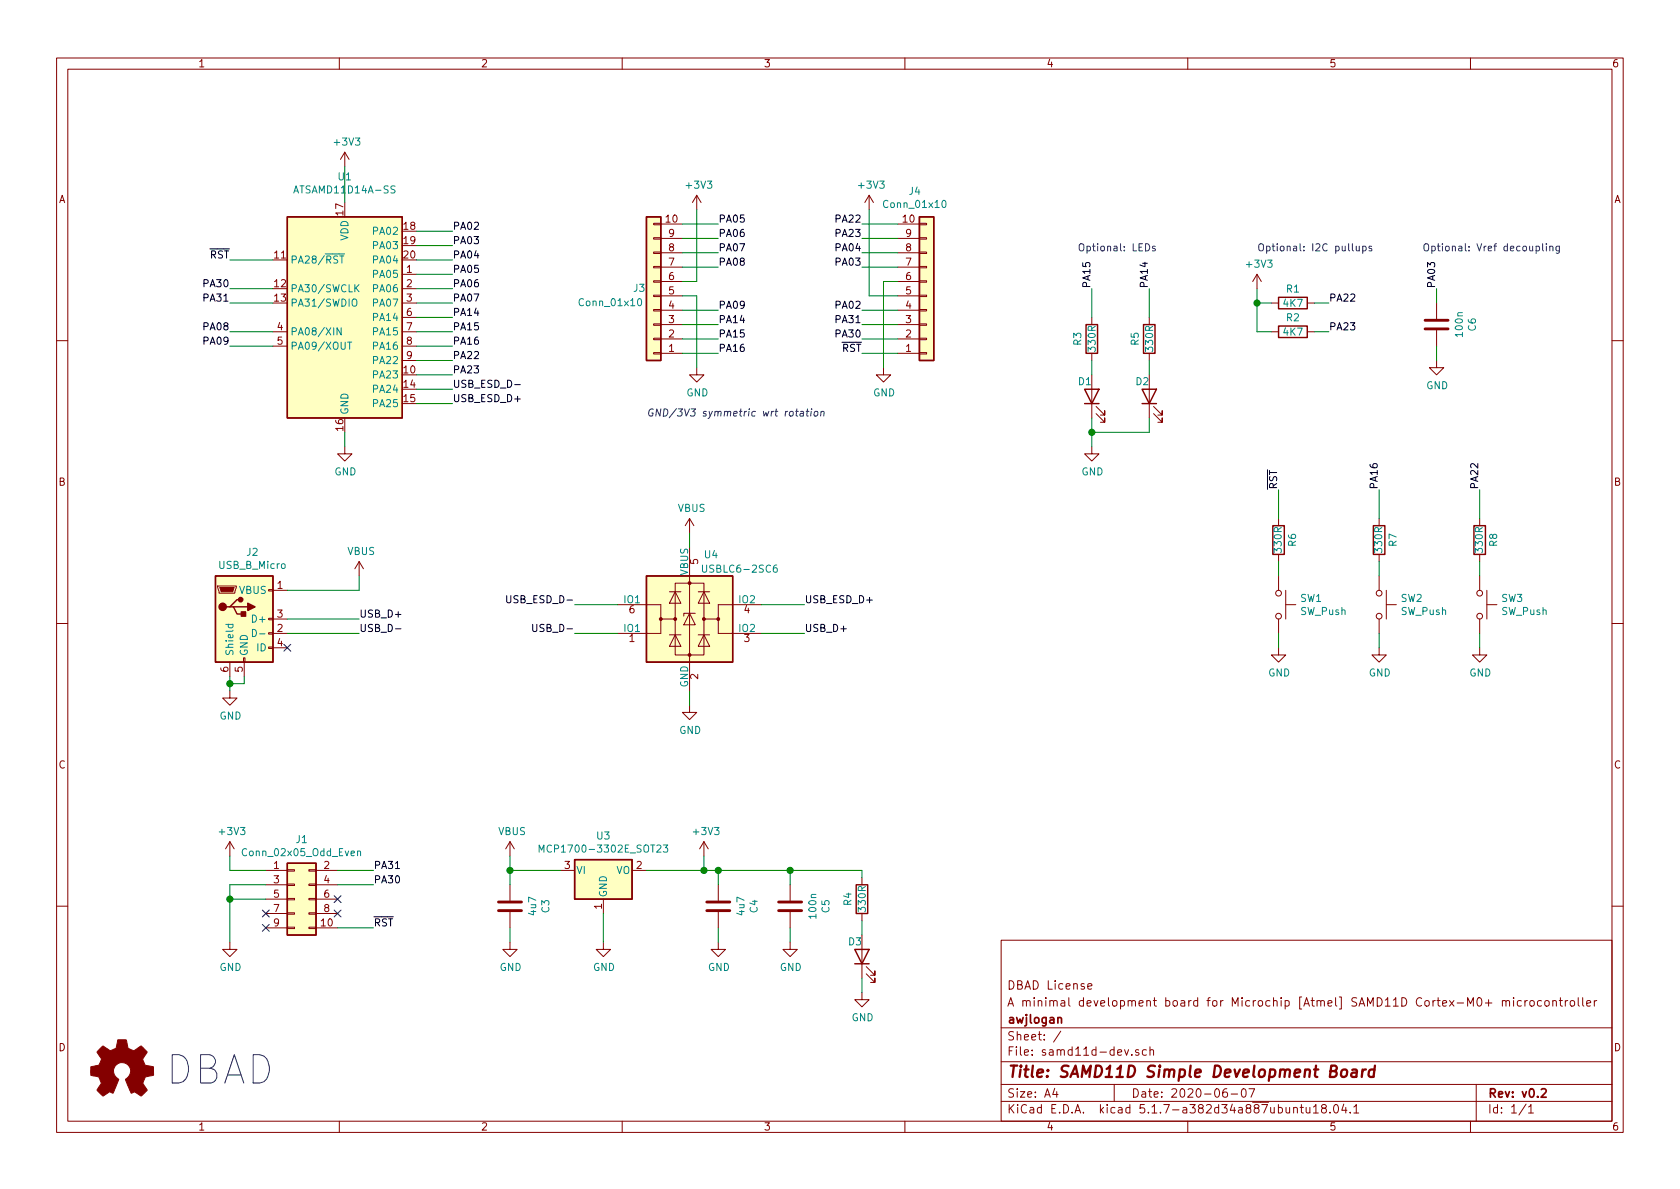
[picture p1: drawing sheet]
<svg xmlns="http://www.w3.org/2000/svg" width="297mm" height="210mm" viewBox="0 0 297 210" stroke-linecap="round" stroke-linejoin="round" font-family="sans-serif">
<g fill="none" stroke="#840000" stroke-width=".18">
<path d="M10 10.3h277v189.9h-277zM12 12.2h273v186.1h-273zM60 10.3v1.9M110 10.3v1.9M160 10.3v1.9M210 10.3v1.9M260 10.3v1.9M61 26.9l-.8 1.3M61 26.9v2.6M61 26.9l.7 1.3M115.6 39.5h1.2v.2h-1.2zM116.8 39.6h3.8"/>
<path d="M123.2 34.5l-.8 1.3M123.2 34.5v2.6M123.2 34.5l.8 1.3M153.7 34.5l-.8 1.3M153.7 34.5v2.6M153.7 34.5l.7 1.3M158.7 39.6h3.9M162.6 39.5h1.2v.2h-1.2zM48.3 58.7h2.5M71.1 48.5h2.6M71.1 51h2.6M71.1 53.6h2.6"/>
<path d="M71.1 58.7h2.6M71.1 56.1h2.6M115.6 47.1h1.2v.3h-1.2zM115.6 44.6h1.2v.2h-1.2zM115.6 42h1.2v.3h-1.2zM115.6 49.7h1.2v.2h-1.2zM115.6 54.7h1.2v.3h-1.2zM115.6 57.3h1.2v.2h-1.2zM115.6 59.8h1.2v.3h-1.2zM115.6 52.2h1.2v.2h-1.2zM116.8 59.9h3.8M116.8 57.4h3.8"/>
<path d="M116.8 54.9h3.8M116.8 52.3h3.8M116.8 49.8h3.8M116.8 47.2h3.8M116.8 44.7h3.8M116.8 42.2h3.8M158.7 59.9h3.9M158.7 57.4h3.9M158.7 54.9h3.9M158.7 52.3h3.9M158.7 49.8h3.9M158.7 47.2h3.9"/>
<path d="M158.7 44.7h3.9M158.7 42.2h3.9M162.6 47.1h1.2v.3h-1.2zM162.6 44.6h1.2v.2h-1.2zM162.6 42h1.2v.3h-1.2zM162.6 49.7h1.2v.2h-1.2zM162.6 54.7h1.2v.3h-1.2zM162.6 57.3h1.2v.2h-1.2zM162.6 59.8h1.2v.3h-1.2zM162.6 52.2h1.2v.2h-1.2zM193 56.1v1.3M203.2 56.1v1.3"/>
<path d="M222.2 48.5l-.7 1.3M222.2 48.5v2.5M222.2 48.5l.8 1.3M224.8 53.6h1.3M224.8 58.7h1.3M231.1 53.6h1.3M231.1 58.7h1.3M254 53.6v2.8M254 58.4v2.8M10 60.2h2M48.3 61.2h2.5M61 79v1.3h1.2l-1.2 1.2-1.3-1.2h1.3"/>
<path d="M71.1 61.2h2.6M71.1 63.7h2.6M115.6 62.4h1.2v.2h-1.2zM116.8 62.5h3.8M123.2 65v1.3h1.3l-1.3 1.3-1.3-1.3h1.3M156.2 65v1.3h1.3l-1.3 1.3-1.3-1.3h1.3M158.7 62.5h3.9M162.6 62.4h1.2v.2h-1.2zM193 79v1.3h1.3l-1.3 1.2-1.2-1.2h1.2M193 62.5v1.2M193 66.3v7.6M193.8 73.1l1.5 1.6v-.8v.8h-.7"/>
<path d="M193.8 71.9l1.5 1.5v-.8v.8h-.7M203.2 62.5v1.2M203.2 66.3v7.6M204 73.1l1.5 1.6v-.8v.8h-.8M204 71.9l1.5 1.5v-.8v.8h-.8M254 63.7v1.3h1.3l-1.3 1.3-1.3-1.3h1.3M285 60.2h2M63.5 99.3l-.8 1.3M63.5 99.3v2.5M63.5 99.3l.8 1.3M121.9 91.7l-.7 1.3M121.9 91.7v2.5"/>
<path d="M121.9 96.8v25.4M121.9 91.7l.8 1.3M226.1 91.7v1.3M226.1 98v1.3M243.8 91.7v1.3M243.8 98v1.3M261.6 91.7v1.3M261.6 98v1.3M10 110.3h2M38.5 103.6h3.3v.3l-.3 1h-2.8zM40.6 117.1v2.5M43.1 116.3h.2v.8h-.2z"/>
<path d="M43.2 117.1v2.5M47.5 114.4h.8v.3h-.8zM47.5 111.9h.8v.2h-.8zM47.5 109.3h.8v.3h-.8zM47.5 104.3h.8v.2h-.8zM48.3 112h2.5M48.3 104.4h2.5M48.3 109.5h2.5M48.3 114.5h2.5M109.2 106.9h7.6v2.6h2.6M116.8 109.5v2.5h-7.6M118.4 112.3h2"/>
<path d="M118.4 104.6h2M119.4 103.1h5.1v12.7h-5.1zM119.4 112.3l1 2h-2zM119.4 104.6l1 2.1h-2zM121.9 108.5l1 2h-2zM122.9 108.5h-2v.5M123.4 112.3h2.1M123.4 104.6h2.1M124.5 112.3l1 2h-2.1zM124.5 104.6l1 2.1h-2.1zM127 109.5v2.5h7.6M134.6 106.9h-7.6v2.6h-2.5"/>
<path d="M226.1 114.5v1.3h1.2l-1.2 1.3-1.3-1.3h1.3M226.1 101.8v2.6M226.1 109.5v2.5M227.3 106.9h1.8M227.3 104.4v5.1M243.8 114.5v1.3h1.3l-1.3 1.3-1.2-1.3h1.2M243.8 101.8v2.6M243.8 109.5v2.5M245.1 106.9h1.8M245.1 104.4v5.1M261.6 114.5v1.3h1.3l-1.3 1.3-1.3-1.3h1.3M261.6 101.8v2.6"/>
<path d="M261.6 109.5v2.5M262.9 106.9h1.8M262.9 104.4v5.1M285 110.3h2M40.6 122.2v1.2h1.3l-1.3 1.3-1.2-1.3h1.2M121.9 124.7v1.3h1.3l-1.3 1.2-1.3-1.2h1.3M40.6 148.8l-.7 1.3M40.6 148.8v2.6M40.6 148.8l.8 1.3M47 153.9h3.8M47 156.5h3.8M47 159h3.8"/>
<path d="M50.8 156.3h1.3v.3h-1.3zM50.8 153.8h1.3v.2h-1.3zM50.8 158.9h1.3v.2h-1.3zM54.6 156.3h1.3v.3h-1.3zM54.6 153.8h1.3v.2h-1.3zM54.6 158.9h1.3v.2h-1.3zM55.9 153.9h3.8M55.9 156.5h3.8M55.9 159h3.8M90.2 148.8v2.6M90.2 156.5v2.8M90.2 148.8l-.8 1.3"/>
<path d="M90.2 148.8l.7 1.3M99.1 153.9h2.5M106.7 159v2.5M111.8 153.9h2.5M124.5 148.8l-.8 1.3M124.5 148.8v2.6M124.5 148.8l.7 1.3M127 156.5v2.8M139.7 156.5v2.8M152.4 155.2v1.3M10 160.2h2M40.6 166.6v1.3h1.3l-1.3 1.3-1.2-1.3h1.2"/>
<path d="M47 164.1h3.8M47 161.5h3.8M50.8 164h1.3v.2h-1.3zM50.8 161.4h1.3v.3h-1.3zM54.6 164h1.3v.2h-1.3zM54.6 161.4h1.3v.3h-1.3zM55.9 164.1h3.8M55.9 161.5h3.8M90.2 166.6v1.3h1.2l-1.2 1.3-1.3-1.3h1.3M90.2 161.3v2.8M106.7 166.6v1.3h1.2l-1.2 1.3-1.3-1.3h1.3M127 166.6v1.3h1.3l-1.3 1.3-1.3-1.3h1.3"/>
<path d="M127 161.3v2.8M139.7 166.6v1.3h1.3l-1.3 1.3-1.3-1.3h1.3M139.7 161.3v2.8M152.4 175.5v1.3h1.3l-1.3 1.2-1.3-1.2h1.3M152.4 161.5v1.3M152.4 165.3v7.7M153.2 172.2l1.5 1.5v-.7v.7h-.8M153.2 170.9l1.5 1.6v-.8v.8h-.8M177 166.3h108v32h-108zM192.3 174.4l.8-.1-.1-.3-.4-.1-.3 .2 .1 .7h.6M262.6 177.4h1.2M263.2 176.8v1.1"/>
<path d="M265.6 177.1l.2-.2 .4 .1 .1 .9M265.6 176.9v1M266.3 177.1a.34 .34 0 0 1 .3-.2 .34 .34 0 0 1 .3 .2v.8M267.6 176.4v.2M267.6 176.9v1M269 177l-.4-.1-.3 .3 .1 .6h.6M269.6 176.9v1M270.1 176.9l-.5 .3M270.6 177l.4-.1 .3 .3v.4l-.3 .3-.4-.1-.1-.2zM272.5 177l-.4-.1-.3 .3 .1 .6 .2 .1 .4-.1M273.2 177.1l.2-.2 .4 .2v.7l-.2 .1-.4-.1zM274.5 177.1l.3-.2 .3 .1 .1 .9"/>
<path d="M274.5 176.9v1M275.7 176.9h.6M275.9 176.4v1.3l.4 .2M276.8 176.9v1M277.2 176.9l-.4 .3M277.7 177.1l.2-.2 .4 .2v.7l-.2 .1-.4-.1zM279 176.4v1.3l.2 .2M279.8 176.4v1.3l.2 .2M280.5 177.4l.8-.1-.1-.3-.5-.1-.2 .2 .1 .7h.6M281.9 176.9v1M282.3 176.9l-.4 .3M285 160.2h2"/>
<path d="M60 198.3v1.9M110 198.3v1.9M160 198.3v1.9M177 194.8h108M177 191.8h108M177 187.8h108M177 181.8h108M186.5 192.5l-.4 1h1M186.8 193v1M187.6 182.3l-1.3 2M197 191.8v3M200.1 186.5v.1"/>
<path d="M201.3 185.7l-.3-.1-.2 .2v.2l.5 .2v.3h-.5M202.7 185.7l-.4-.1-.3 .3 .1 .6h.6M203.3 185.7l.3-.1 .3 .1 .1 .9M203.3 185.1v1.5M210 198.3v1.9M216.9 192.5a.62 .62 0 0 0-.7 .7l.1 .7 .2 .1 .5-.1v-.5l-.1-.2-.4-.1-.3 .3M217.7 193.5h1.1M219.6 192.7l.4-.2a.94 .94 0 0 1 0 1.5 .82 .82 0 0 1-.4-1.3zM220.8 192.5h1l-.6 1.5M228.7 196l.1-.1a.37 .37 0 0 1 .6 .1v.8M228.7 195.8v1M229.9 195.8h.6"/>
<path d="M230.1 195.3v1.3l.4 .2M230.9 195.8v.8a.39 .39 0 0 0 .7 .1M231.6 195.8v1M232.2 195.8l.5-.5v1.5M232.2 196.8h.9M233.9 196l-.2-.3v-.2l.2-.2 .5 .1 .1 .2-.1 .2-.6 .2a.48 .48 0 0 0-.1 .7l.2 .1 .5-.1a.48 .48 0 0 0-.2-.7M235.2 196.7v.1M235.9 195.5l.2-.2a.81 .81 0 0 1 .6 .6 .81 .81 0 0 1-.3 .8l-.1 .1a.79 .79 0 0 1-.4-1.3zM237.6 195.2l-.4 1.1h1M237.9 195.8v1M238.7 196.7v.1M239.4 195.8l.4-.5v1.5"/>
<path d="M239.4 196.8h.8M260 198.3v1.9M261 191.8v6.5M269.8 195.2l-1.2 2M270.3 195.8l.4-.5v1.5M270.3 196.8h.8"/>
<circle cx="226.1" cy="104.9" r=".51"/>
<circle cx="226.1" cy="109" r=".51"/>
<circle cx="243.8" cy="104.9" r=".51"/>
<circle cx="243.8" cy="109" r=".51"/>
<circle cx="261.6" cy="109" r=".51"/>
<circle cx="261.6" cy="104.9" r=".51"/>
</g>
<path d="M187 180.1l.2-.2 .4 .1 .1 .9M272.5 192.7l.2-.2h.4l.3 .5-.9 1h.9" fill="none" stroke="#840000" stroke-width=".3"/>
<path d="M237.3 189.3a.53 .53 0 0 1 .5-.2 .53 .53 0 0 1 .4 .4l-.1 .6a.54 .54 0 0 1-.5 .4 .54 .54 0 0 1-.5-.4zM239.1 189.2h.8l-.1 1.2M239.9 189.6l-.7 .1a.4 .4 0 0 0-.3 .3 .4 .4 0 0 0 .2 .4l.7-.1M240.9 189.1l-.1 1.3M241.5 189.1a.55 .55 0 0 0-.6 .4M243 189.2a.67 .67 0 0 0-1 .3v.8l.3 .1 .6-.1M243.1 188.4l-.3 2" fill="none" stroke="#840000" stroke-width=".41"/>
<g fill="#ffffc2" stroke="#ffffc2" stroke-width=".18">
<path d="M162.6 38.3h2.5v25.4h-2.5z"/>
<path d="M50.8 38.3h20.3v35.6h-20.3z"/>
<path d="M114.3 38.3h2.5v25.4h-2.5z"/>
<path d="M114.3 101.8h15.2v15.3h-15.2z"/>
<path d="M50.8 152.6h5.1v12.7h-5.1z"/>
<path d="M38.1 101.8h10.2v15.3h-10.2z"/>
<path d="M101.6 152h10.2v7h-10.2z"/>
</g>
<g fill="none" stroke="#840000" stroke-width=".25">
<path d="M50.8 38.3h20.3v35.6h-20.3zM114.3 38.3h2.5v25.4h-2.5zM162.6 38.3h2.5v25.4h-2.5zM192 57.4h2.1v5.1h-2.1zM202.2 57.4h2v5.1h-2zM226.1 57.7h5v2h-5zM226.1 52.6h5v2h-5zM191.8 68.8h2.5l-1.3 2.6zM191.8 71.4h2.5M201.9 68.8h2.6l-1.3 2.6zM201.9 71.4h2.6M225 93h2.1v5h-2.1z"/>
<path d="M242.8 93h2.1v5h-2.1zM260.6 93h2v5h-2zM38.1 101.8h10.2v15.3h-10.2zM40.6 107.3h.7l.6 1.3h1.3M41.3 107.3h2.5M42.5 106h-.6l-1.3 1.3h-.6M114.3 101.8h15.2v15.3h-15.2zM50.8 152.6h5.1v12.7h-5.1zM101.6 152h10.2v7h-10.2zM151.4 156.5h2v5h-2zM151.1 167.9h2.6l-1.3 2.5zM151.1 170.4h2.6"/>
</g>
<g fill="none" stroke="#008484" stroke-width=".18">
<path d="M69.8 32.9h-.5l-.1 .1v.3l.5 .3 .1 .3-.2 .2h-.5M166.7 35.6l.2-.2a.69 .69 0 0 1 .4 .7 .69 .69 0 0 1-.4 .6l-.3-.2-.1-.3zM60 44.9h.9M60.1 45.3h.7M60.3 58v1.2l-.7-1.2v1.2M60.5 45.3v1.2M62.3 53.1a.45 .45 0 0 1 .7 0 .92 .92 0 0 1-.2 1h-.4a1.07 1.07 0 0 1-.1-1zM62.9 50.9l.6 .7M63.5 50.3l-.8 .8M112.9 52.9l.1-.1a.69 .69 0 0 1 .5 .6 .69 .69 0 0 1-.5 .7l-.2-.3-.1-.2zM61.5 60.5h.7M61.8 60.5v1.3"/>
<path d="M124.2 99.9v1.1l.3 .2 .3-.1 .1-.1v-1.1M137.3 99.9l-.3 .1a.87 .87 0 0 0 0 1.2l.4-.1v-.6l-.4-.1-.3 .3M39.9 110.4h1.3M40.4 110.4v.4l.2 .2 .5-.1v-.5M44.6 111.3a.64 .64 0 0 1 .7 .6 .64 .64 0 0 1-.7 .7zM45.9 112.1h1M63.2 150.6l.2-.1h.3l.1 .8M63.2 150.5v.8M95.3 150.7v-1.3l.5 .9 .4-.9v1.3M117.3 149.4h.8l-.4 .5 .3 .1v.6l-.5 .1-.2-.1"/>
</g>
<path d="M252 56.6h4M252 58.2h4M88.1 159.5h4.1M125 159.5h4M137.7 159.5h4M88.1 161h4.1M125 161h4M137.7 161h4" fill="none" stroke="#840000" stroke-width=".51"/>
<g fill="#840000" stroke="#840000" stroke-width=".18">
<path d="M17.9 185.2l.3-.2 .9 .5a.62 .62 0 0 0 1 0h.2a1.62 1.62 0 0 0 .5-1.4l.1-.2h1.4l.2 .8a.74 .74 0 0 0 .7 .9l.5 .2 1.3-.8 1 1-.4 .7a.75 .75 0 0 0-.1 1.2l.2 .5 1.4 .2 .1 1.5-1.5 .3v.1a1.23 1.23 0 0 0-.3 1.2l.6 1.1-.1 .1-1 .9-.8-.5a.54 .54 0 0 0-.8 0l-1.1-2.3a2.33 2.33 0 0 0 .9-2 1.54 1.54 0 0 0-2.5-.7 1.54 1.54 0 0 0 .4 2.6l-1.1 2.4a.69 .69 0 0 0-1.1 .1l-.6 .4-1.1-1 .8-1.2-.2-.6a.71 .71 0 0 0-.9-.7l-.7-.2v-1.5h.4a1.11 1.11 0 0 0 1.2-.7 .72 .72 0 0 0-.2-1.2l-.4-.7z"/>
<path d="M38.9 103.9h2.5l-.3 .7h-2z"/>
<circle cx="116.8" cy="109.5" r=".25"/>
<circle cx="119.4" cy="109.5" r=".25"/>
<circle cx="121.9" cy="115.8" r=".25"/>
<circle cx="121.9" cy="103.1" r=".25"/>
<circle cx="124.5" cy="109.5" r=".25"/>
<circle cx="127" cy="109.5" r=".25"/>
</g>
<g fill="#840000" stroke="#840000" stroke-width=".25">
<path d="M42.7 108.2h.7v.8h-.7z"/>
<path d="M43.8 106.7l1.3 .6-1.3 .6z"/>
<circle cx="39.4" cy="107.3" r=".63"/>
<circle cx="42.5" cy="106" r=".38"/>
</g>
<g fill="none" stroke="#008400" stroke-width=".18">
<path d="M61 29.5v6.3M120.6 39.6h6.4M123.2 37.1v12.7h-2.6M152.4 39.6h6.3M153.7 37.1v15.2h5M40.6 58.7h7.7M40.6 53.6h7.7M40.6 51h7.7M40.6 46h7.7M73.7 58.7h6.3M73.7 53.6h6.3M73.7 51h6.3"/>
<path d="M73.7 56.1h6.3M73.7 46h6.3M73.7 48.5h6.3M73.7 43.4h6.3M73.7 40.9h6.3M120.6 57.4h6.4M120.6 59.9h6.4M120.6 47.2h6.4M120.6 52.3h2.6v12.7M120.6 54.9h6.4M120.6 44.7h6.4M120.6 42.2h6.4"/>
<path d="M152.4 57.4h6.3M152.4 59.9h6.3M152.4 47.2h6.3M152.4 54.9h6.3M152.4 44.7h6.3M152.4 42.2h6.3M158.7 49.8h-2.5v15.2M193 51v5.1M203.2 51v5.1M222.2 51v7.7h2.6M222.2 53.6h2.6M232.4 58.7h2.5"/>
<path d="M232.4 53.6h2.5M254 51v2.6M40.6 61.2h7.7M61 76.4v2.6M73.7 68.8h6.3M73.7 71.4h6.3M73.7 61.2h6.3M73.7 63.7h6.3M73.7 66.3h6.3M120.6 62.5h6.4M152.4 62.5h6.3M193 63.7v2.6"/>
<path d="M193 73.9v5.1M203.2 73.9v2.5h-10.2M203.2 63.7v2.6M254 61.2v2.5M121.9 94.2v2.6M226.1 86.6v5.1M226.1 99.3v2.5M243.8 86.6v5.1M243.8 99.3v2.5M261.6 86.6v5.1M261.6 99.3v2.5M40.6 119.6v2.6"/>
<path d="M43.2 119.6v1.3h-2.6M50.8 112h12.7M50.8 109.5h12.7M63.5 101.8v2.6h-12.7M101.6 106.9h7.6M101.6 112h7.6M134.6 106.9h7.6M134.6 112h7.6M226.1 112v2.5M243.8 112v2.5M261.6 112v2.5M121.9 122.2v2.5"/>
<path d="M40.6 151.4v2.5h6.4M40.6 159h6.4M47 156.5h-6.4v10.1M59.7 153.9h6.3M59.7 156.5h6.3M90.2 153.9h8.9M90.2 151.4v5.1M114.3 153.9h38.1v1.3M124.5 151.4v2.5M127 153.9v2.6M139.7 153.9v2.6M59.7 164.1h6.3"/>
<path d="M90.2 164.1v2.5M106.7 161.5v5.1M127 164.1v2.5M139.7 164.1v2.5M152.4 162.8v2.5M152.4 173v2.5"/>
</g>
<path d="M91 68h1M69.9 111.2h1M89.6 105.3v1.1l.2 .2h.3l.2-.2v-1.1M94.2 110.4v1l.2 .3 .4-.1 .1-.2v-1M69.9 153.6h.7" fill="none" stroke="#000" stroke-width=".18"/>
<g fill="none" stroke="#0000c2" stroke-width=".18">
<path d="M202.5 43.1a.64 .64 0 0 1 .8 .6 .64 .64 0 0 1-.8 .7zM204.2 43.6l-.3-.1-.1 .2v.2l.4 .1v.3h-.4M239.1 43.1v1.1l.2 .2M239.8 43.5l.1 .8 .3 .1 .1-.2M240.3 43.5v.9M240.9 43.6l.4-.1 .3 .3-.2 .5h-.5M240.9 43.5v1.3M242.5 43.6l-.3-.1-.2 .2 .1 .2 .4 .1v.3h-.5M271.6 43.6l.4-.1 .2 .3-.1 .5h-.5M272.7 43.1v1.1l.2 .2M273.4 43.1v.1M273.4 43.5v.9"/>
<path d="M274 43.7l.2-.2 .3 .1 .1 .8M274 43.5v.9M275.7 43.5v1.2l-.2 .1-.3-.1M275.7 43.6l-.3-.1-.3 .3 .1 .5h.5M140.7 72.7h.4M140.9 72.3l-.1 1.1 .2 .2M141.6 72.8h.4v.8M142.1 73l-.6 .1-.1 .3 .2 .2 .4-.1M142.5 72.7h.5M142.8 72.3l-.2 1.1 .1 .1 .2 .1M143.4 72.7l-.1 .9M143.5 72.3v.1"/>
<path d="M144.1 72.8l.3-.1 .2 .3v.3l-.3 .3-.3-.1-.1-.2zM145.2 72.9l.2-.2 .3 .1-.1 .8M145.2 72.7l-.1 .9"/>
</g>
<g fill="#008400" stroke="#008400" stroke-width=".25">
<circle cx="90.2" cy="153.9" r=".51"/>
<circle cx="193" cy="76.4" r=".51"/>
<circle cx="127" cy="153.9" r=".51"/>
<circle cx="124.5" cy="153.9" r=".51"/>
<circle cx="40.6" cy="159" r=".51"/>
<circle cx="222.3" cy="53.6" r=".51"/>
<circle cx="40.6" cy="120.9" r=".51"/>
<circle cx="139.7" cy="153.9" r=".51"/>
</g>
<path d="M50.2 113.9l1.2 1.3M51.4 113.9l-1.2 1.3M59.1 158.4l1.2 1.2M60.3 158.4l-1.2 1.2M46.4 163.5l1.2 1.2M46.4 160.9l1.2 1.2M47.6 163.5l-1.2 1.2M47.6 160.9l-1.2 1.2M59.1 160.9l1.2 1.2M60.3 160.9l-1.2 1.2" fill="none" stroke="#000084" stroke-width=".18"/>
<text font-size="7" fill="#0000c2" x="29.2" y="191.8">DBAD</text>
<text font-size="2.8" fill="#840000" x="178" y="190.5">Title: SAMD11D Simple Development Board</text>
<g font-size="2.1" fill="#840000">
<text x="178" y="178">A minimal development board for Microchip [Atmel] SAMD11D Cortex-M0+ microcontroller</text>
<text x="178" y="175">DBAD License</text>
<text x="178" y="184">Sheet: /</text>
<text x="178" y="181">awjlogan</text>
<text x="178" y="186.7">File: samd11d-dev.sch</text>
<text x="178" y="196.9">KiCad E.D.A. kicad 5.1.7-a382d34a887ubuntu18.04.1</text>
<text x="178" y="194.1">Size: A4</text>
<text x="200" y="194.1">Date: 2020-06-07</text>
<text x="263" y="194.1">Rev: v0.2</text>
<text x="263" y="196.9">Id: 1/1</text>
</g>
<g font-size="1.8" fill="#840000">
<text x="35" y="11.9">1</text>
<text x="85" y="11.9">2</text>
<text x="135" y="11.9">3</text>
<text x="185" y="11.9">4</text>
<text x="235" y="11.9">5</text>
<text x="285" y="11.9">6</text>
<text x="10.4" y="35.9">A</text>
<text x="285.4" y="35.9">A</text>
<text x="60.7" y="38" transform="rotate(-90 60.7 38)">17</text>
<text x="71.4" y="40.6">18</text>
<text x="117.8" y="39.4">10</text>
<text x="118.3" y="41.9">9</text>
<text x="159.7" y="39.4">10</text>
<text x="160.2" y="41.9">9</text>
<text x="48.6" y="45.7">11</text>
<text x="71.4" y="43.2">19</text>
<text x="71.4" y="45.7">20</text>
<text x="118.3" y="47">7</text>
<text x="118.3" y="44.4">8</text>
<text x="160.2" y="47">7</text>
<text x="160.2" y="44.4">8</text>
<text x="48.6" y="50.8">12</text>
<text x="48.6" y="53.3">13</text>
<text x="71.9" y="48.3">1</text>
<text x="71.9" y="50.8">2</text>
<text x="71.9" y="53.3">3</text>
<text x="118.3" y="52.1">5</text>
<text x="118.3" y="49.5">6</text>
<text x="160.2" y="52.1">5</text>
<text x="160.2" y="49.5">6</text>
<text x="49" y="58.4">4</text>
<text x="71.9" y="55.9">6</text>
<text x="71.9" y="58.4">7</text>
<text x="118.3" y="59.7">2</text>
<text x="118.3" y="57.1">3</text>
<text x="118.3" y="54.6">4</text>
<text x="160.2" y="59.7">2</text>
<text x="160.2" y="57.1">3</text>
<text x="160.2" y="54.6">4</text>
<text x="49" y="61">5</text>
<text x="71.9" y="61">8</text>
<text x="71.9" y="63.5">9</text>
<text x="118.3" y="62.2">1</text>
<text x="160.2" y="62.2">1</text>
<text x="71.4" y="66">10</text>
<text x="71.4" y="68.6">14</text>
<text x="71.4" y="71.1">15</text>
<text x="60.7" y="76.1" transform="rotate(-90 60.7 76.1)">16</text>
<text x="10.4" y="85.9">B</text>
<text x="285.4" y="85.9">B</text>
<text x="123.4" y="99.8" transform="rotate(-90 123.4 99.8)">5</text>
<text x="49" y="104.1">1</text>
<text x="49" y="111.8">2</text>
<text x="49" y="109.2">3</text>
<text x="111.3" y="113.5">1</text>
<text x="111.3" y="108.5">6</text>
<text x="131.6" y="113.5">3</text>
<text x="131.6" y="108.5">4</text>
<text x="40.4" y="118.8" transform="rotate(-90 40.4 118.8)">6</text>
<text x="42.9" y="118.8" transform="rotate(-90 42.9 118.8)">5</text>
<text x="49" y="114.3">4</text>
<text x="123.4" y="120.1" transform="rotate(-90 123.4 120.1)">2</text>
<text x="10.4" y="135.9">C</text>
<text x="285.4" y="135.9">C</text>
<text x="48.4" y="153.7">1</text>
<text x="57.3" y="153.7">2</text>
<text x="99.8" y="153.7">3</text>
<text x="112.5" y="153.7">2</text>
<text x="48.4" y="156.2">3</text>
<text x="48.4" y="158.7">5</text>
<text x="48.4" y="161.3">7</text>
<text x="57.3" y="156.2">4</text>
<text x="57.3" y="158.7">6</text>
<text x="57.3" y="161.3">8</text>
<text x="106.4" y="160.8" transform="rotate(-90 106.4 160.8)">1</text>
<text x="48.4" y="163.8">9</text>
<text x="56.8" y="163.8">10</text>
<text x="10.4" y="185.9">D</text>
<text x="285.4" y="185.9">D</text>
<text x="35" y="199.9">1</text>
<text x="85" y="199.9">2</text>
<text x="135" y="199.9">3</text>
<text x="185" y="199.9">4</text>
<text x="235" y="199.9">5</text>
<text x="285" y="199.9">6</text>
</g>
<g font-size="1.8" fill="#008484">
<text x="59.3" y="25.7">+3V3</text>
<text x="52.5" y="34.2">ATSAMD11D14A-SS</text>
<text x="59.8" y="31.9">U1</text>
<text x="121.5" y="33.4">+3V3</text>
<text x="152" y="33.4">+3V3</text>
<text x="160.8" y="34.5">J4</text>
<text x="66.2" y="41.5">PA02</text>
<text x="156.5" y="36.8">Conn_01x10</text>
<text x="51.3" y="46.6">PA28/RST</text>
<text x="61.6" y="42.6" transform="rotate(-90 61.6 42.6)">VDD</text>
<text x="66.2" y="44.1">PA03</text>
<text x="66.2" y="46.6">PA04</text>
<text x="220.5" y="47.3">+3V3</text>
<text x="51.3" y="51.7">PA30/SWCLK</text>
<text x="66.2" y="49.1">PA05</text>
<text x="66.2" y="51.7">PA06</text>
<text x="112.1" y="51.6">J3</text>
<text x="227.5" y="51.7">R1</text>
<text x="51.3" y="54.2">PA31/SWDIO</text>
<text x="51.3" y="59.3">PA08/XIN</text>
<text x="66.2" y="54.2">PA07</text>
<text x="66.2" y="56.8">PA14</text>
<text x="66.2" y="59.3">PA15</text>
<text x="102.7" y="54.1">Conn_01x10</text>
<text x="227" y="59.4">4K7</text>
<text x="227" y="54.3">4K7</text>
<text x="227.5" y="56.8">R2</text>
<text x="258.6" y="59.4" transform="rotate(-90 258.6 59.4)">100n</text>
<text x="261" y="58.5" transform="rotate(-90 261 58.5)">C6</text>
<text x="51.3" y="61.8">PA09/XOUT</text>
<text x="66.2" y="61.8">PA16</text>
<text x="66.2" y="64.4">PA22</text>
<text x="191.2" y="61.1" transform="rotate(-90 191.2 61.1)">R3</text>
<text x="193.7" y="62" transform="rotate(-90 193.7 62)">330R</text>
<text x="201.3" y="61.1" transform="rotate(-90 201.3 61.1)">R5</text>
<text x="203.9" y="62" transform="rotate(-90 203.9 62)">330R</text>
<text x="66.2" y="66.9">PA23</text>
<text x="66.2" y="69.5">PA24</text>
<text x="121.4" y="70.1">GND</text>
<text x="154.4" y="70.1">GND</text>
<text x="190.7" y="68.1">D1</text>
<text x="200.9" y="68.1">D2</text>
<text x="252.2" y="68.8">GND</text>
<text x="61.6" y="73.4" transform="rotate(-90 61.6 73.4)">GND</text>
<text x="66.2" y="72">PA25</text>
<text x="59.1" y="84.1">GND</text>
<text x="191.2" y="84.1">GND</text>
<text x="119.9" y="90.5">VBUS</text>
<text x="38.8" y="100.6">USB_B_Micro</text>
<text x="43.7" y="98.3">J2</text>
<text x="61.4" y="98.1">VBUS</text>
<text x="121.7" y="101.7" transform="rotate(-90 121.7 101.7)">VBUS</text>
<text x="124.6" y="98.7">U4</text>
<text x="124.8" y="101.3">USBLC6-2SC6</text>
<text x="226.6" y="97.6" transform="rotate(-90 226.6 97.6)">330R</text>
<text x="229.2" y="96.6" transform="rotate(-90 229.2 96.6)">R6</text>
<text x="244.4" y="97.6" transform="rotate(-90 244.4 97.6)">330R</text>
<text x="246.9" y="96.6" transform="rotate(-90 246.9 96.6)">R7</text>
<text x="262.2" y="97.6" transform="rotate(-90 262.2 97.6)">330R</text>
<text x="264.7" y="96.6" transform="rotate(-90 264.7 96.6)">R8</text>
<text x="42.3" y="105">VBUS</text>
<text x="110.3" y="106.7">IO1</text>
<text x="130.7" y="106.7">IO2</text>
<text x="229.9" y="106.4">SW1</text>
<text x="247.7" y="106.4">SW2</text>
<text x="265.5" y="106.4">SW3</text>
<text x="44.9" y="110.1">D+</text>
<text x="110.3" y="111.8">IO1</text>
<text x="130.7" y="111.8">IO2</text>
<text x="229.9" y="108.8">SW_Push</text>
<text x="247.7" y="108.8">SW_Push</text>
<text x="265.5" y="108.8">SW_Push</text>
<text x="41.3" y="116.1" transform="rotate(-90 41.3 116.1)">Shield</text>
<text x="43.8" y="116.1" transform="rotate(-90 43.8 116.1)">GND</text>
<text x="45.5" y="115.2">ID</text>
<text x="224.2" y="119.6">GND</text>
<text x="242" y="119.6">GND</text>
<text x="259.8" y="119.6">GND</text>
<text x="121.7" y="121.6" transform="rotate(-90 121.7 121.6)">GND</text>
<text x="38.8" y="127.2">GND</text>
<text x="120.1" y="129.8">GND</text>
<text x="38.9" y="147.7">+3V3</text>
<text x="52.4" y="149.1">J1</text>
<text x="88.1" y="147.7">VBUS</text>
<text x="105.6" y="148.5">U3</text>
<text x="122.8" y="147.7">+3V3</text>
<text x="43.3" y="151.4">Conn_02x05_Odd_Even</text>
<text x="96.6" y="150.8">MCP1700-3302E_SOT23</text>
<text x="101.9" y="154.6">VI</text>
<text x="108.9" y="154.6">VO</text>
<text x="94.8" y="161.8" transform="rotate(-90 94.8 161.8)">4u7</text>
<text x="97.1" y="161.4" transform="rotate(-90 97.1 161.4)">C3</text>
<text x="107.3" y="158.7" transform="rotate(-90 107.3 158.7)">GND</text>
<text x="131.6" y="161.8" transform="rotate(-90 131.6 161.8)">4u7</text>
<text x="134" y="161.4" transform="rotate(-90 134 161.4)">C4</text>
<text x="146.7" y="161.4" transform="rotate(-90 146.7 161.4)">C5</text>
<text x="150.5" y="160.1" transform="rotate(-90 150.5 160.1)">R4</text>
<text x="153.1" y="161.1" transform="rotate(-90 153.1 161.1)">330R</text>
<text x="144.3" y="162.3" transform="rotate(-90 144.3 162.3)">100n</text>
<text x="150.1" y="167.2">D3</text>
<text x="38.8" y="171.7">GND</text>
<text x="88.3" y="171.7">GND</text>
<text x="104.9" y="171.7">GND</text>
<text x="125.2" y="171.7">GND</text>
<text x="137.9" y="171.7">GND</text>
<text x="150.6" y="180.6">GND</text>
</g>
<g font-size="1.8">
<text x="80" y="40.6">PA02</text>
<text x="127" y="41.9">PA06</text>
<text x="127" y="39.4">PA05</text>
<text x="148" y="41.9">PA23</text>
<text x="148" y="39.4">PA22</text>
<text x="37.1" y="45.7">RST</text>
<text x="80" y="45.7">PA04</text>
<text x="80" y="43.2">PA03</text>
<text x="127" y="47">PA08</text>
<text x="127" y="44.4">PA07</text>
<text x="148" y="44.4">PA04</text>
<text x="148" y="47">PA03</text>
<text x="36.2" y="53.3">PA31</text>
<text x="36.2" y="50.8">PA30</text>
<text x="80" y="48.3">PA05</text>
<text x="80" y="53.3">PA07</text>
<text x="80" y="50.8">PA06</text>
<text x="192.8" y="51" transform="rotate(-90 192.8 51)">PA15</text>
<text x="202.9" y="51" transform="rotate(-90 202.9 51)">PA14</text>
<text x="234.9" y="53.3">PA22</text>
<text x="253.7" y="51" transform="rotate(-90 253.7 51)">PA03</text>
<text x="36.2" y="58.4">PA08</text>
<text x="80" y="58.4">PA15</text>
<text x="80" y="55.9">PA14</text>
<text x="127" y="54.6">PA09</text>
<text x="127" y="57.1">PA14</text>
<text x="127" y="59.7">PA15</text>
<text x="148" y="59.7">PA30</text>
<text x="148" y="54.6">PA02</text>
<text x="148" y="57.1">PA31</text>
<text x="234.9" y="58.4">PA23</text>
<text x="36.2" y="61">PA09</text>
<text x="80" y="63.5">PA22</text>
<text x="80" y="61">PA16</text>
<text x="127" y="62.2">PA16</text>
<text x="148.9" y="62.2">RST</text>
<text x="80" y="66">PA23</text>
<text x="80" y="68.6">USB_ESD_D-</text>
<text x="80" y="71.1">USB_ESD_D+</text>
<text x="225.8" y="86.6" transform="rotate(-90 225.8 86.6)">RST</text>
<text x="243.6" y="86.6" transform="rotate(-90 243.6 86.6)">PA16</text>
<text x="261.4" y="86.6" transform="rotate(-90 261.4 86.6)">PA22</text>
<text x="90.4" y="106.7">USB_ESD_D-</text>
<text x="142.2" y="106.7">USB_ESD_D+</text>
<text x="63.5" y="109.2">USB_D+</text>
<text x="63.5" y="111.8">USB_D-</text>
<text x="95" y="111.8">USB_D-</text>
<text x="142.2" y="111.8">USB_D+</text>
<text x="66" y="153.7">PA31</text>
<text x="66" y="156.2">PA30</text>
<text x="66" y="163.8">RST</text>
</g>
<g font-size="1.8" fill="#0000c2">
<text x="190.5" y="44.4">Optional: LEDs</text>
<text x="222.2" y="44.4">Optional: I2C pullups</text>
<text x="251.5" y="44.4">Optional: Vref decoupling</text>
<text x="114.3" y="73.7">GND/3V3 symmetric wrt rotation</text>
</g>
</svg>
